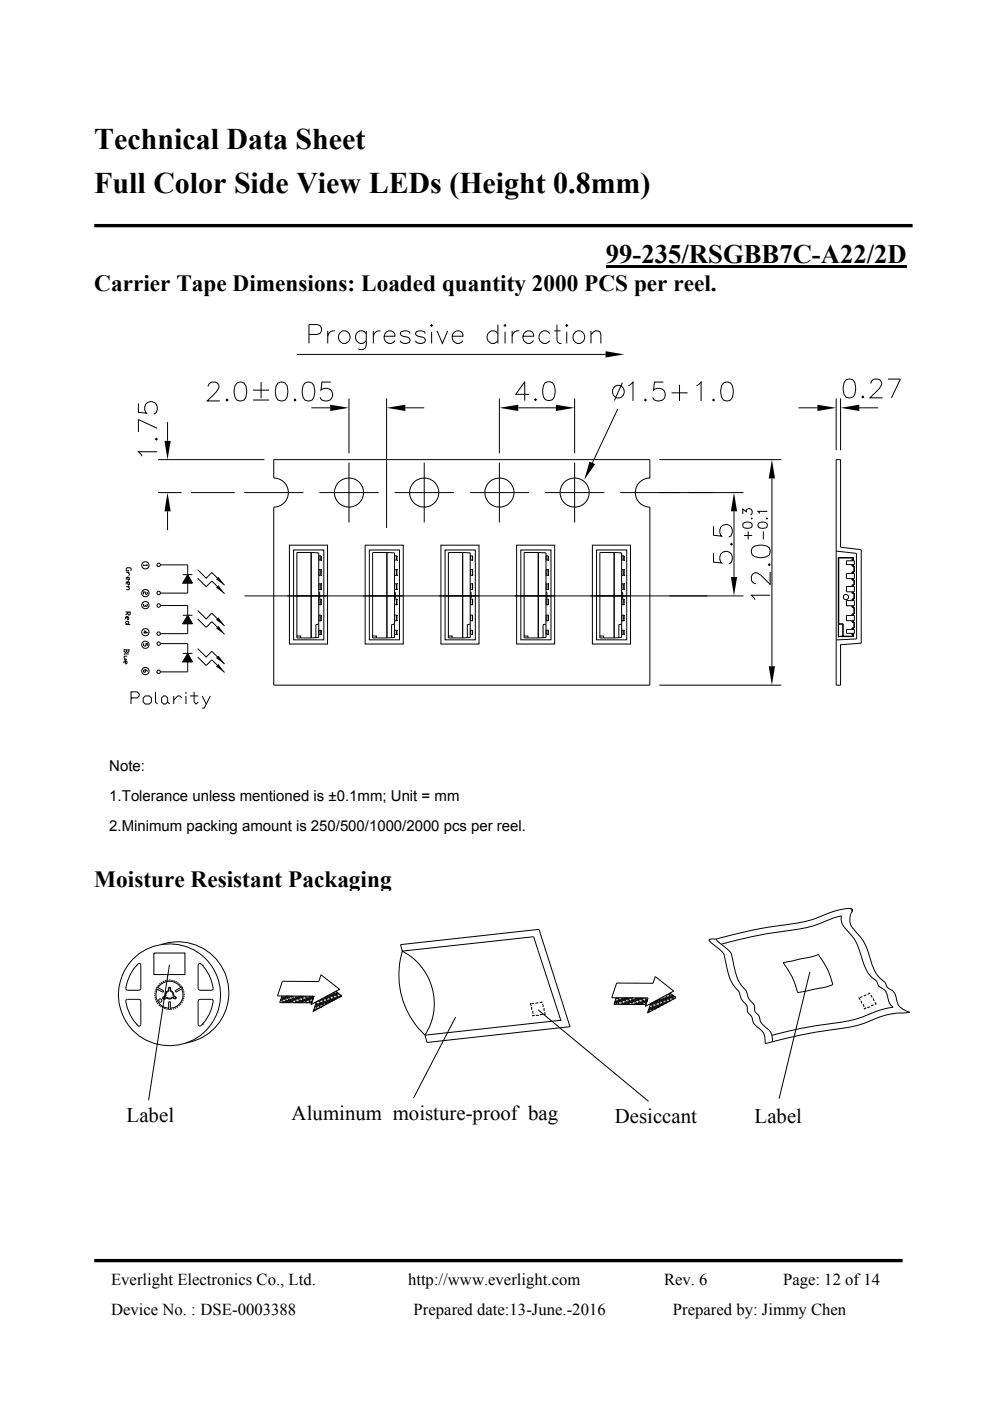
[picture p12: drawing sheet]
<svg xmlns="http://www.w3.org/2000/svg" width="210mm" height="297mm" viewBox="0 0 210 297" stroke-linecap="round" stroke-linejoin="round" font-family="sans-serif">
<path d="M128.5 56.3h63.8v.5h-63.8z" fill="#000"/>
<path d="M20 47.8h173.6M20 267.3h171.5" fill="none" stroke="#000" stroke-width=".71" stroke-linecap="butt"/>
<g fill="none" stroke="#000" stroke-width=".21">
<path d="M63 75.1h65.4M65.5 70.9h1.7a1.05 1.05 0 0 0 1-1 1.05 1.05 0 0 0-1-1.1h-1.7v4M69.5 70.1v2.7M71 70.1a1.29 1.29 0 0 0-1.5 1.2M72 70.7a1.32 1.32 0 0 1 2.3 .4 1.32 1.32 0 0 1-1.6 1.7 1.4 1.4 0 0 1-.7-2.1zM77.7 70.1v3.1a1.05 1.05 0 0 1-.6 .9 1.05 1.05 0 0 1-1.1-.2M77.7 70.7a1.28 1.28 0 0 0-1.9-.2 1.28 1.28 0 0 0 0 1.9 1.28 1.28 0 0 0 1.9-.2M79.2 70.1v2.7M80.7 70.1a1.31 1.31 0 0 0-1.5 1.2M81.5 71.3h2.3a1.14 1.14 0 0 0-1.2-1.2 1.14 1.14 0 0 0-1.1 1.2 1.26 1.26 0 0 0 .7 1.4 1.26 1.26 0 0 0 1.6-.5M87 70.7l-.2-.4-.6-.2-1.1 .2-.2 .4 .2 .4 .4 .2 1.3 .4 .2 .5a1.19 1.19 0 0 1-2.1 0M90.2 70.7l-.2-.4-.5-.2-1.2 .2-.2 .4 .2 .4 1.7 .6 .2 .5a1.21 1.21 0 0 1-2.1 0"/>
<path d="M91.5 68.8l.2 .2-.2 .2-.1-.2zM91.5 70.3v2.5M92.7 70.1l1.1 2.7 1.2-2.7M95.9 71.3h2.3a1.14 1.14 0 0 0-1.2-1.2 1.14 1.14 0 0 0-1.1 1.2 1.26 1.26 0 0 0 .8 1.4 1.26 1.26 0 0 0 1.5-.5M105.6 70.7a1.28 1.28 0 0 0-1.9-.2 1.28 1.28 0 0 0 0 1.9 1.28 1.28 0 0 0 1.9-.2M105.6 68.8v4M106.9 69l.2-.2 .2 .2-.2 .2zM107.1 70.3v2.5M108.6 70.1v2.7M110.2 70.1a1.29 1.29 0 0 0-1.6 1.2M110.9 71.3h2.3a1.14 1.14 0 0 0-1.2-1.2 1.14 1.14 0 0 0-1.1 1.2 1.25 1.25 0 0 0 .8 1.4 1.25 1.25 0 0 0 1.5-.5M116.6 70.7a1.28 1.28 0 0 0-1.9-.2 1.28 1.28 0 0 0 0 1.9 1.28 1.28 0 0 0 1.9-.2"/>
<path d="M117.6 70.1h1.3M118.1 68.8v3.3l.2 .5 .8 .2M120.2 68.8l.2 .2-.2 .2-.2-.2zM120.2 70.3v2.5M121.7 70.7a1.27 1.27 0 0 1 1.9-.2 1.27 1.27 0 0 1 0 1.9 1.27 1.27 0 0 1-1.8-.1 1.46 1.46 0 0 1-.1-1.6zM125.3 70.9l1-.8h.6l.3 .2 .2 .6v1.9M125.3 70.1v2.7M29.4 85.5v1.9l1.7 .2a1.4 1.4 0 0 1-.1-2.1 1.4 1.4 0 0 1 2.1 .3 1.4 1.4 0 0 1-.5 2M33.2 92.9l.2 .2-.2 .2-.2-.2zM33.4 90.8l-4-1.9v2.7M33.4 95.8h-4l.7 .9M33.5 97.5h22.6"/>
<path d="M35.5 89.5v4M44.2 82a.99 .99 0 0 1 .7-1h.8a.98 .98 0 0 1 .5 1.5l-.3 .6-1.9 1.9h2.6M48.1 84.6l.2 .2-.2 .2-.1-.2zM50.2 81.2a1.27 1.27 0 0 1 1.9 .6 3.3 3.3 0 0 1-.3 3 1.3 1.3 0 0 1-2-.6 3.3 3.3 0 0 1 .4-3zM53.7 82.7h3.4M53.7 84.8h3.4M55.4 81v3.4M58.1 97.5h79.7v3.8a3.1 3.1 0 0 0-3 3.1 3.1 3.1 0 0 0 3 3.1v37.8h-79.7v-37.8a3.1 3.1 0 0 0 3.1-3.1 3.1 3.1 0 0 0-3.1-3.1zM59 81.2a1.27 1.27 0 0 1 1.9 .6 3.5 3.5 0 0 1-.4 3 1.3 1.3 0 0 1-1.9-.6 3.3 3.3 0 0 1 .4-3zM62.6 84.6l.2 .2-.2 .2-.2-.2zM64.7 81.2a1.27 1.27 0 0 1 1.9 .6 3.3 3.3 0 0 1-.4 3 1.3 1.3 0 0 1-1.9-.6 3.3 3.3 0 0 1 .4-3zM66 86.5h4"/>
<path d="M70.2 81h-1.9l-.2 1.7a1.43 1.43 0 0 1 2-.1 1.43 1.43 0 0 1 0 2.1 1.43 1.43 0 0 1-2-.1l-.2-.4M74 98.1v12.7M74 84.5v11.6M82 84.5v27.4M86 86.5h4M90 98.1v12.7M105.9 84.5v11.6M105.9 98.1v12.7M109.9 86.5h8M112.2 83.6h-2.8l1.9-2.7v4M113.4 84.7l.2-.2 .2 .2-.2 .2zM115.7 81.1a1.3 1.3 0 0 1 1.9 .6 3.3 3.3 0 0 1-.4 3 1.3 1.3 0 0 1-1.9-.5 3.4 3.4 0 0 1 .4-3.1z"/>
<path d="M121.9 84.5v11.6M121.9 98.1v12.7M130.1 82.3a1.32 1.32 0 0 1 2.3 .3 1.32 1.32 0 0 1-1.5 1.8 1.41 1.41 0 0 1-.8-2.1zM131 86.7l-5.4 11.4M132 81.1l-1.7 3.8M133.3 81.8l1-.8v4M136.7 84.8l.2-.2 .2 .2-.2 .2zM139.8 97.5h25.9M140.7 81h-1.9l-.2 1.7a1.41 1.41 0 0 1 2.2 0 1.41 1.41 0 0 1-.3 2.1 1.41 1.41 0 0 1-2.1-.6M142.4 83.3h3.4M144.1 81.6v3.4M147.7 81.8l1-.8v4"/>
<path d="M151.2 84.8l.1-.2 .2 .2-.2 .2zM153.4 81.2a1.26 1.26 0 0 1 1.9 .6 3.3 3.3 0 0 1-.3 3 1.3 1.3 0 0 1-1.9-.6 3.3 3.3 0 0 1 .3-3zM169.4 86.5h4M177.4 84.5v11M178.3 84.5v11M179.4 80.6a1.3 1.3 0 0 1 1.9 .5 3.5 3.5 0 0 1-.4 3.1 1.34 1.34 0 0 1-1.9-.6 3.3 3.3 0 0 1 .4-3zM182.3 86.5h4M183 84l.2 .2-.2 .1-.2-.1zM184.7 81.3a.99 .99 0 0 1 .8-.9h.7a.98 .98 0 0 1 .6 1.5l-.4 .6-1.9 1.8h2.7M188.3 80.4h2.7l-1.9 3.9M30.4 119.7v.3M31.1 119.7l.1 .1h-.8"/>
<path d="M33.5 104.4h5M34 119.8h5.8v6h-5.8M35.5 108.4v4M40.5 104.4h9.3M51.8 104.4h12.5M61.4 115.6h8.1v20.9h-8.1zM62.3 116.6h6.4v19.1h-6.4zM66 117.1l1.6 .1v18h-.6M66 117.1h-3v17.8h.8v.4M66 117.1v18.2M67.6 117.9h.5v.8v-.8M67.6 118.7h.5"/>
<path d="M67.6 117.9v.8M67.7 104.4h12.6M77.4 115.6h8.1v20.9h-8.1zM78.3 116.6h6.4v19.1h-6.4zM82.1 117.1l1.6 .1v18h-.6M82.1 117.1h-3.1v17.8h.8v.4M82.1 117.1v18.2M83.7 117.9h.5v.8l-.1-.8M83.7 118.7h.4M83.7 104.4h12.6M83.7 117.9v.8M93.5 115.6h8.1v20.9h-8.1z"/>
<path d="M94.4 116.6h6.4v19.1h-6.4zM98.1 117.1l1.6 .1v18h-.6M98.1 117.1v18.2M98.1 117.1h-3v17.8h.8v.4M99.7 104.4h12.5M99.7 117.9h.5v.8v-.8M99.7 118.7h.5M99.8 117.9v.8M109.6 115.6h8v20.9h-8zM110.5 116.6h6.4v19.1h-6.4zM114.2 117.1l1.6 .1v18h-.6M114.2 117.1v18.2"/>
<path d="M114.2 117.1h-3v17.8h.8v.4M115.6 104.4h12.6M115.8 117.9h.5v.8l-.1-.8M115.8 118.7h.4M115.8 117.9v.8M125.6 115.6h8.1v20.9h-8.1zM126.5 116.6h6.4v19.1h-6.4zM130.3 117.1v18.2M130.3 117.1l1.5 .1v18h-.5M130.3 117.1h-3.1v17.8h.8v.4M131.6 104.4h26.1M131.8 117.9h.6v.8l-.1-.8"/>
<path d="M131.8 118.7h.5M131.9 117.9v.8M151.3 117.3v1.9l1.8 .2a1.4 1.4 0 0 1-.1-2.2 1.4 1.4 0 0 1 2.1 .3 1.4 1.4 0 0 1-.5 2M151.3 111.6v1.9l1.8 .2a1.43 1.43 0 0 1-.1-2.1 1.43 1.43 0 0 1 2 0 1.43 1.43 0 0 1 0 2.1l-.4 .2M155.1 115.2l.2 .2-.2 .2-.1-.2zM155.7 108.4v13.9M157.5 109v-1.1l.8 .6a.66 .66 0 0 1 1.1-.5 .66 .66 0 0 1-.2 1.2M157.6 111a1.26 1.26 0 0 1 1.9 .3v.1a1.07 1.07 0 0 1-1.6 .5 .67 .67 0 0 1-.3-.9zM157.8 113.5h1.7M158.7 112.7v1.7M159.3 109.9h.2zM159.6 116.1a3.1 3.1 0 0 1 3.6 0 1.34 1.34 0 0 1-.6 1.9 3.3 3.3 0 0 1-3-.3l-.2-.6z"/>
<path d="M160.9 111a1.24 1.24 0 0 1 1.9 .3v.1a.86 .86 0 0 1-1.2 .6l-.5-.1a.64 .64 0 0 1-.2-.9zM161.9 112.7v1.7M162.7 109.8v.2zM162.8 108.4h-2l.3 .5M163.2 119.5l.1 .2-.1 .2-.2-.2zM163.7 101.5v39.8M177.4 116.8l4.3 .5v18.2l-4.3 .2M177.8 118.2l.1 .1M177.8 118.2v16.8l1-.1M177.8 118.2v16.8M177.8 118.2h3.2M177.9 118.3v14"/>
<path d="M177.9 118.3h3.1M179.5 118.9h1.7v.8h-1.7zM180.7 119.7v.3l.4 .2v.9l-.4 .2v.3M180.7 118.6l.1 .1M180.8 118.7v.2M180.8 119.7v.2M180.8 119.9l.4 .2M180.8 119.9l-.1 .1M181 118.5l-.3 .1v.3M181 118.5l-.2 .2M181 118.3v.2M181 119.7v.3l.2 .1v1.1h-.2v.4"/>
<path d="M181 118.2v.7M181 118.2v.1M26.3 139.8h.6M26.4 137.8h.9M26.4 137.6l-.1 .5 .2 .2 .3-.2 .1-.3M26.6 132.4h1M26.6 129.8h1v.4l-.1 .2-.4-.2v-.4M26.8 121.4h.7M26.8 124.4h.7M26.8 131.7l.5 .2-.3 .5-.4-.3zM27 130.7v.6l.1 .1 .2-.1v-.4l-.2-.2-.5 .2v.4M27 139.1h-.5l-.2 .2 .3 .5"/>
<path d="M27.1 121.4l.4 .3-.2 .3M27.1 122.4v.5l.2 .1 .2-.1v-.4l-.2-.1h-.4l-.1 .1v.4M27.1 123.4v.5l.2 .1 .2-.1v-.4l-.2-.1h-.4l-.1 .1v.4M27.1 124.4l.4 .5-.2 .1h-.5M27.1 129.9l-.5 .5M27.3 120.9v.2h-.5v-.6l.1-.1h.7l.2 .1v.6M27.3 138.6h-.8l-.2 .2M27.3 137.6v.6l-.3 .1-.2-.2M30.4 134.2h.8l-.5-.4v.5M30.6 136.4l-.2 .2 .2 .4 .4-.2v-.4h.2v.6M30.6 128l-.2 .4 .2 .2 .2-.2M31.1 125.5l.1 .1-.1 .4-.3-.1-.1-.4h-.3v.5"/>
<path d="M31.1 128l.1 .4-.2 .2-.2-.3M34 128.4h5.8v5.9h-5.8M34 136.5h5.8v6h-5.8M38.8 130.5h2M38.8 138.5h2M38.8 121.8h2M38.8 132.2h2M38.8 123.6h2M39.8 130.5l1 1.7h-2zM39.8 138.5l1 1.8h-2zM39.8 121.8l1 1.8h-2zM41.9 129.4l1.8 1.8 1.2-1.2 2.7 2.7"/>
<path d="M41.9 137.5l1.8 1.8 1.2-1.2 2.7 2.7M41.9 131.2l1.8 1.8 1.2-1.2 2.7 2.7M41.9 139.3l1.8 1.8 1.2-1.2 2.7 2.7M41.9 120.8l1.8 1.8 1.2-1.2 2.7 2.7M41.9 122.6l1.8 1.8 1.2-1.2 2.7 2.7M51.9 126.3h105.8M63 134.9v.4h3M67.6 125.6h.2v1.2h-.2M67.6 132.3l-.6 .1v2.8l-1 .1M67.6 133.6h.5M67.6 127h.5M67.6 130.4h.5v1.2v-1.2"/>
<path d="M67.6 123.8h.5v1.2h-.5M67.6 120.8h.5v1.2h-.5M67.6 131.6h.5M67.6 128.2h.5M67.6 120.8v1.2M67.6 123.8v1.2M67.6 127v1.2M67.6 130.4v1.2M67.6 133.6v.9M68.1 127v1.2zM68.1 120.8v1.2M68.1 123.8v1.2"/>
<path d="M68.1 133.6v.9M68.1 133.6v.9h-.5M79 134.9v.4h3.1M83.7 127h.4M83.7 123.8h.5v1.2h-.5M83.7 120.8h.5v1.2h-.5M83.7 128.2h.4M83.7 130.4h.5v1.2l-.1-1.2M83.7 131.6h.4M83.7 132.3l-.6 .1v2.8l-1 .1M83.7 133.6h.4M83.7 125.6h.2v1.2h-.2"/>
<path d="M83.7 120.8v1.2M83.7 123.8v1.2M83.7 127v1.2M83.7 130.4v1.2M83.7 133.6v.9M84.1 120.8v1.2M84.1 123.8v1.2M84.1 127l.1 1.2zM84.1 133.6l.1 .9h-.5M84.1 133.6v.9M95.1 134.9v.4h3M99.7 130.4h.5v1.2v-1.2"/>
<path d="M99.7 123.8h.5v1.2h-.5M99.7 120.8h.5v1.2h-.5M99.7 131.6h.5M99.7 128.2h.5M99.7 125.6h.2v1.2h-.2M99.7 132.3l-.6 .1v2.8l-1 .1M99.7 133.6h.5M99.7 127h.5M99.8 120.8v1.2M99.8 123.8v1.2M99.8 127v1.2M99.8 130.4v1.2"/>
<path d="M99.8 133.6v.9M100.2 133.6v.9h-.5M100.2 127v1.2zM100.2 120.8v1.2M100.2 123.8v1.2M100.2 133.6v.9M111.2 134.9v.4h3M115.8 130.4h.5v1.2l-.1-1.2M115.8 123.8h.5v1.2h-.5M115.8 120.8h.5v1.2h-.5M115.8 131.6h.4M115.8 128.2h.4"/>
<path d="M115.8 125.6h.2v1.2h-.2M115.8 132.3l-.6 .1v2.8l-1 .1M115.8 133.6h.4M115.8 127h.4M115.8 120.8v1.2M115.8 123.8v1.2M115.8 127v1.2M115.8 130.4v1.2M115.8 133.6v.9M116.2 133.6l.1 .9h-.5M116.2 127l.1 1.2zM116.2 120.8v1.2"/>
<path d="M116.2 123.8v1.2M116.2 133.6v.9M127.2 134.9v.4h3.1M131.8 130.4h.6v1.2l-.1-1.2M131.8 120.8h.6v1.2h-.6M131.8 123.8h.6v1.2h-.6M131.8 131.6h.5M131.8 128.2h.5M131.8 125.6h.3v1.2h-.3M131.8 132.3l-.5 .1v2.8l-1 .1M131.8 133.6h.5M131.8 127h.5"/>
<path d="M131.9 120.8v1.2M131.9 123.8v1.2M131.9 127v1.2M131.9 130.4v1.2M131.9 133.6v.9M132.3 133.6l.1 .9h-.6M132.3 127l.1 1.2zM132.3 120.8v1.2M132.3 123.8v1.2M132.3 133.6v.9M163.3 126.2h-3.9l.7 .9M163.3 121.3v2.6l-1.8-1.9a1.2 1.2 0 0 0-1.9-.2l-.2 .4v.8a1.06 1.06 0 0 0 .9 .7"/>
<path d="M177.9 132.3h.9M178.2 136.7l4.5-.3v-19.9l-4.4-.5v-18.5h-.9v47.8h.9v-8.6M178.8 132.3v2.6M178.8 132.3v2.6h2.2l-.3-.6M178.8 132.3h-.9M179.5 130.5h1.7v1.1h-1.7zM179.5 127.3h1.7v1.1h-1.7zM179.5 121.6h1.7v1.1h-1.7zM179.5 124.4h1.7v1.1h-1.7zM179.5 133.5h1.7v.8h-1.7zM180.7 122.7v.3l.4 .1v.8l-.4 .2v.3M180.7 125.5v.3l.4 .1v1l-.4 .2v.2"/>
<path d="M180.7 128.4v.3l.4 .2v1.1l-.4 .2v.3M180.7 131.6v.3l.4 .2v.9l-.4 .2v.3M180.7 121.3h.1M180.7 124.1h.1M180.7 127.1h.1M180.7 130.2l.1 .1M180.7 133.2h.1M180.8 121.3v.3M180.8 122.7v.2M180.8 124.1v.3M180.8 125.5v.2M180.8 127.1v.2"/>
<path d="M180.8 128.4v.3M180.8 130.3v.2M180.8 131.6v.2M180.8 133.2v.3M180.8 134.3v.2M180.8 122.9l.4 .2M180.8 125.7l.4 .2M180.8 128.7l.4 .2M180.8 131.8l.4 .2M180.8 134.5l.2 .1M180.8 122.9l-.1 .1M180.8 125.7l-.1 .1"/>
<path d="M180.8 128.7h-.1M180.8 131.8l-.1 .1M180.8 134.5l-.1 .1M181 134.9v.1M181 134.6v.4h-3.2M181 122.7v.3l.2 .1v.9h-.2v.4M181 125.5v.3l.2 .1v1l-.2 .1v.3M181 128.4v.4l.2 .1v1.2l-.2 .1v.3M181 131.6v.3l.2 .1v1.1h-.2v.4M181 134.3v.7h-3.2M181 134.6v.1M181.1 121.1l.1 .1"/>
<path d="M181.1 123.9l.1 .1M181.1 126.9h.1M181.1 130l.1 .1M181.1 133l.1 .1M181.2 120.1v1.1M181.2 123.1v.9M181.2 125.9v1M181.2 128.9v1.2M181.2 132v1.1M181.2 121.2l-.4 .1M181.2 124l-.4 .1M181.2 126.9l-.4 .2"/>
<path d="M181.2 130.1l-.4 .2M181.2 133.1l-.4 .1M181.2 120.1l-.1 .1M181.2 123.1h-.1M181.2 125.9h-.1M181.2 128.9h-.1M181.2 132l-.1 .1M26.6 140.1v.5l.2 .2 .1-.2v-.3l-.4-.2-.2 .5M27.8 148h1.3l.4-.4v-.5l-.4-.4h-1.3v2.6M30.4 148l.4-.4h.9l.4 .4v.8l-.4 .5h-.9l-.4-.5zM30.8 142l-.1 .5-.3-.1 .2-.4h.4l.2 .4M33 146.7v2.1l.4 .5"/>
<path d="M34.3 148l.4-.4h.4l.5 .4v.8l-.5 .5h-.4l-.4-.5zM35.6 148.8l.4 .5M36.9 147.6v1.7M38.6 148l-.5-.4h-.4l-.8 .8M38.8 140.3h2M39.4 146.7v.4M39.4 147.6v1.7M40.3 147.6h1.7M41.2 146.7v2.1l.4 .5 .4-.5M42.9 147.6l.9 1.7M44.6 147.6l-1.3 2.5h-.4M139.8 145.3h25.9"/>
<circle cx="30.8" cy="119.9" r=".78"/>
<circle cx="33.7" cy="119.8" r=".37"/>
<circle cx="74" cy="104.4" r="3.1"/>
<circle cx="90" cy="104.4" r="3.1"/>
<circle cx="105.9" cy="104.4" r="3.1"/>
<circle cx="121.9" cy="104.4" r="3.1"/>
<circle cx="30.8" cy="125.8" r=".78"/>
<circle cx="30.8" cy="128.3" r=".78"/>
<circle cx="30.8" cy="136.7" r=".78"/>
<circle cx="30.8" cy="134" r=".78"/>
<circle cx="33.6" cy="125.7" r=".37"/>
<circle cx="33.7" cy="134.3" r=".36"/>
<circle cx="33.7" cy="136.5" r=".37"/>
<circle cx="33.7" cy="128.4" r=".37"/>
<circle cx="179.4" cy="126.6" r=".56"/>
<circle cx="30.8" cy="142.3" r=".78"/>
<circle cx="33.7" cy="142.4" r=".36"/>
</g>
<g fill="#000">
<path d="M128.4 74.5l4 .6-4 .7zM34.9 93.5h1.3l-.7 4zM70 85.8l4 .7-4 .6zM82 86.5l4-.7v1.3zM105.9 86.5l4-.7v1.3zM117.9 85.8l4 .7-4 .6zM125 97.9l1.2 .5-2.3 3.3zM173.4 85.8l4 .7-4 .6zM178.3 86.5l4-.7v1.3zM35.5 104.4l.7 4h-1.3zM155.7 104.4l.6 4h-1.3zM163.7 97.5l.7 4h-1.4z"/>
<path d="M39.8 130.5l1 1.7h-2zM39.8 138.5l1 1.8h-2zM39.8 121.8l1 1.8h-2zM45.8 133.2l.5-.5 1.3 1.8zM45.8 131.4l.5-.5 1.3 1.8zM45.8 139.5l.5-.5 1.3 1.8zM45.8 124.6l.5-.5 1.3 1.8zM45.8 122.8l.5-.5 1.3 1.8zM155 122.3h1.3l-.6 4zM45.8 141.3l.5-.5 1.3 1.8zM163 141.3h1.4l-.7 4z"/>
</g>
<path d="M20 189.1h177.7v52.8h-177.7z" fill="#fff"/>
<path d="M20 189v52.9" fill="none" stroke="#fff" stroke-width=".21"/>
<g fill="none" stroke="#000" stroke-width=".21">
<path d="M150.5 199.2l1.4-.1a105.7 105.7 0 0 1 17.2-3.4 29.3 29.3 0 0 0 7.7-2.5l2.9-.6a.99 .99 0 0 1 1.1 .2v.2a3.6 3.6 0 0 0 1.1 5 12.4 12.4 0 0 1 2.8 5.8l.3 .8a6.7 6.7 0 0 0 2.7 3.7l.2 .3a1.62 1.62 0 0 0 1.3 1.4 3.8 3.8 0 0 1 1.1 2.5 2.8 2.8 0 0 0 1.9 1.8l.8 .4-1.3 .1a15.3 15.3 0 0 0-7 1.6 24 24 0 0 1-8.3 1.9 101.2 101.2 0 0 0-14.1 3 3.4 3.4 0 0 0-1.8-3.7 2.83 2.83 0 0 1-1.1-2.1 1.76 1.76 0 0 1-.9-2l-.5-.8a3.6 3.6 0 0 1-1.2-2.4 8.6 8.6 0 0 1-2.7-5.4l-.3-1.3a3.9 3.9 0 0 0-2.1-3l-.7-.6a.72 .72 0 0 1-.5-.8zM152 199.1l.3 .5 1.6 1.3a3.2 3.2 0 0 1 1.5 2.5 10.7 10.7 0 0 0 2 5.7 3.5 3.5 0 0 1 1.4 2.5l1.2 1.6a1.86 1.86 0 0 0 .9 2l.1 .3a2.56 2.56 0 0 0 1.1 2 3.2 3.2 0 0 1 1.8 3.4M180.5 192.8l.3 .4M26.8 212h3l.1 5.2-.1 .3-.3 .1a7.9 7.9 0 0 1-2.7-5.6zM29 204.7h.1M29 217.2h.1M29.3 204.4h.5l.1 .2-.1 5.2-2.8 .2-.2-.2a7.8 7.8 0 0 1 2.5-5.4zM32.6 202.1h6.6v4.5h-6.6zM32.8 210.9l.1 .3M32.9 210.5v.3M32.9 211.4v.3M33 210l-.1 .3"/>
<path d="M33 211.8l.1 .3M33.1 212.3l.2 .2M33.1 209.6l-.1 .3M33.3 209.3l1.4 .8-.2 .3-1.4-.8M33.3 209.7a2.85 2.85 0 0 0 2.5 4.1M33.4 209.2l-.2 .2M33.4 212.7l.2 .2M33.7 213l.2 .2M33.7 208.8l-.2 .2M33.7 211.9l.2-.1 .4 .1v.5l-.4 .1-.2-.1zM34 208.5l-.2 .2M34 213.3l.3 .2"/>
<path d="M34.2 200.3a10.8 10.8 0 0 1 14 7.5 10.8 10.8 0 0 1-8.7 13.3M34.4 208.2l-.3 .2M34.4 213.6l.3 .1M34.8 208l-.3 .2M34.8 213.8l.3 .1M35.3 207.9l-.3 .1M35.3 213.9l.3 .1M35.7 214h.3M35.7 207.8l-.3 .1M35.8 214v-1.6h.3v1.6M35.9 209.5h.2v.7l.4 .2 .2 .7 .6 .4-.1 .2-.6-.3-.4 .2h-.4l-.4-.2-.5 .3h-.2v-.2l.5-.3v-.5l.2-.3 .4-.2zM35.9 207.8h.3"/>
<path d="M35.9 204.5l-4.4 28.8M36.2 209.7l-.2-.4-.2 .1-.1 .6-.4 .2-.2 .5v.4l-.6 .4v.2l.2 .2 .6-.3 .5 .2h.4l.4-.3 .4 .3M36.2 209.6v.4l.6 .7 .1 .4 .4 .2M36.3 207.9h.3M36.5 214h-.3M36.8 207.9l.3 .1M36.9 213.8l-.3 .1M37.2 210l1.4-.8 .2 .3-1.5 .9zM37.2 211.3l.1 .4-.3 .1M37.2 208.1l.3 .1M37.4 213.7l-.3 .1M37.6 208.3l.3 .2"/>
<path d="M37.8 213.4l-.3 .2M38 208.6l.2 .2M38.1 213.1l-.2 .2M38.3 208.9l.2 .3M38.4 209.4a2.86 2.86 0 0 0-4.9 0M38.4 212.8l-.2 .2M38.5 209.7a2.86 2.86 0 0 1-2.4 4.1M38.6 209.3l.2 .3M38.7 212.4l-.2 .3M38.8 209.7l.1 .3M38.9 212l-.1 .3M39 210.1v.4"/>
<path d="M39 211.5l-.1 .3M39 210.6l.1 .3M39.1 211.1l-.1 .3M39.1 210.9h.1M42.1 212h3a7.7 7.7 0 0 1-2.7 5.6l-.4-.4v-5zM42.1 204.4l.3-.1a7.7 7.7 0 0 1 2.7 5.5l-.2 .2-2.8-.2-.1-.2v-5zM42.9 217.2h.1M42.9 204.7h.1M59.5 212.4h.1M59.5 212.3h.1M59.5 212.1h.1M59.5 211.9h.1"/>
<path d="M59.6 212.4h.1M59.6 212.2h.1M59.7 212.1h.1M59.7 211.9h.1M59.7 211.7h.1M59.7 211.5h.1M59.7 212.5h.1M59.8 211.4h.1M59.8 212.4h.1M59.8 212.2h.1M59.8 211.2h.1M59.8 211.2l-.5 1.4h6.8"/>
<path d="M59.8 212h.1M59.8 211.8h.1M59.9 211.7h.1M59.9 211.5h.1M59.9 212.5h.1M59.9 208l7.7 .1 .5-1.4 3.9 3-6 3.3 .6-1.8h-7.7zM59.9 211.3h.1M59.9 212.3h.1M59.9 212.1h.1M59.9 212h.1M60 211.8h.1M60 211.6h.1"/>
<path d="M60 211.5h.1M60 212.4h.1M60 211.3h.1M60 212.3h.1M60.1 212.1h.1M60.1 211.9h.1M60.1 211.8h.1M60.2 211.6h.1M60.2 212.6h.1M60.2 211.4h.1M60.2 212.4h.1M60.2 211.2h.1"/>
<path d="M60.2 212.2h.1M60.2 212h.1M60.3 211.9h.1M60.3 211.7h.1M60.3 211.5h.1M60.3 212.5h.1M60.3 211.3h.1M60.3 212.3h.1M60.3 211.2h.1M60.3 212.2h.1M60.4 212h.1M60.4 211.8h.1"/>
<path d="M60.4 211.6h.1M60.5 211.5h.1M60.5 212.4h.1M60.5 211.3h.1M60.5 212.3h.1M60.5 212.1h.1M60.5 211.9h.1M60.6 211.8h.1M60.6 211.6h.1M60.6 211.4h.1M60.6 212.4h.1M60.6 211.2h.1"/>
<path d="M60.6 212.2h.1M60.6 212.1h.1M60.7 211.9h.1M60.7 211.7h.1M60.7 211.5h.1M60.7 212.5h.1M60.7 211.4h.1M60.7 212.4h.1M60.8 211.2h.1M60.8 212.2h.1M60.8 212h.1M60.8 211.8h.1"/>
<path d="M60.9 211.7h.1M60.9 211.5h.1M60.9 212.5h.1M60.9 211.3h.1M60.9 212.3h.1M60.9 212.1h.1M60.9 212h.1M61 211.8h.1M61 211.6h.1M61 211.5h.1M61 212.4h.1M61 211.3h.1"/>
<path d="M61 212.3h.1M61.1 212.1h.1M61.1 211.9h.1M61.1 211.8h.1M61.2 211.6h.1M61.2 212.6h.1M61.2 211.4h.1M61.2 212.4h.1M61.2 211.2h.1M61.2 212.2h.1M61.2 212h.1M61.2 211.9h.1"/>
<path d="M61.3 211.7h.1M61.3 211.5h.1M61.3 212.5h.1M61.3 211.3h.1M61.3 212.3h.1M61.3 212.2h.1M61.4 212h.1M61.4 211.8h.1M61.4 211.6h.1M61.4 211.5h.1M61.4 212.4h.1M61.5 211.3h.1"/>
<path d="M61.5 212.3h.1M61.5 212.1h.1M61.5 211.9h.1M61.5 211.8h.1M61.6 212.6h.1M61.6 211.6h.1M61.6 211.4h.1M61.6 212.4h.1M61.6 211.2h.1M61.6 212.2h.1M61.6 212.1h.1M61.7 211.9h.1"/>
<path d="M61.7 211.7h.1M61.7 212.5h.1M61.7 211.5h.1M61.7 211.4h.1M61.7 212.4h.1M61.8 211.2h.1M61.8 212.2h.1M61.8 212h.1M61.8 211.8h.1M61.8 211.7h.1M61.8 212.5h.1M61.8 211.5h.1"/>
<path d="M61.9 211.3h.1M61.9 212.3h.1M61.9 212.1h.1M61.9 212h.1M62 211.8h.1M62 211.6h.1M62 212.4h.1M62 211.5h.1M62 211.3h.1M62 212.3h.1M62.1 212.1h.1M62.1 211.9h.1"/>
<path d="M62.1 211.8h.1M62.1 212.6h.1M62.1 211.6h.1M62.1 212.4h.1M62.1 211.4h.1M62.2 211.2h.1M62.2 212.2h.1M62.2 212h.1M62.2 211.9h.1M62.3 211.7h.1M62.3 212.5h.1M62.3 211.5h.1"/>
<path d="M62.3 212.3h.1M62.3 211.3h.1M62.3 212.2h.1M62.4 212h.1M62.4 211.8h.1M62.4 211.6h.1M62.4 212.4h.1M62.4 211.5h.1M62.4 212.3h.1M62.4 211.3h.1M62.5 212.1h.1M62.5 211.9h.1"/>
<path d="M62.5 211.8h.1M62.5 212.6h.1M62.5 211.6h.1M62.6 212.4h.1M62.6 211.4h.1M62.6 212.2h.1M62.6 211.2h.1M62.6 212.1h.1M62.7 211.9h.1M62.7 211.7h.1M62.7 212.5h.1M62.7 211.5h.1"/>
<path d="M62.7 212.4h.1M62.7 211.4h.1M62.7 212.2h.1M62.7 211.2h.1M62.8 212h.1M62.8 211.8h.1M62.8 211.7h.1M62.8 212.5h.1M62.8 211.5h.1M62.9 212.3h.1M62.9 211.3h.1M62.9 212.1h.1"/>
<path d="M62.9 212h.1M62.9 211.8h.1M63 211.6h.1M63 212.4h.1M63 211.5h.1M63 212.3h.1M63 211.3h.1M63 212.1h.1M63.1 211.9h.1M63.1 211.8h.1M63.1 212.6h.1M63.1 211.6h.1"/>
<path d="M63.1 212.4h.1M63.1 211.4h.1M63.2 212.2h.1M63.2 211.2h.1M63.2 212h.1M63.2 211.9h.1M63.2 211.7h.1M63.3 212.5h.1M63.3 211.5h.1M63.3 212.3h.1M63.3 211.3h.1M63.3 212.2h.1"/>
<path d="M63.3 212h.1M63.4 211.8h.1M63.4 211.6h.1M63.4 212.4h.1M63.4 211.5h.1M63.4 212.3h.1M63.4 211.3h.1M63.5 212.1h.1M63.5 211.9h.1M63.5 211.8h.1M63.5 212.6h.1M63.5 211.6h.1"/>
<path d="M63.6 212.4h.1M63.6 211.4h.1M63.6 212.2h.1M63.6 211.2h.1M63.6 212.1h.1M63.6 211.9h.1M63.6 211.7h.1M63.7 212.5h.1M63.7 211.5h.1M63.7 212.4h.1M63.7 211.4h.1M63.7 212.2h.1"/>
<path d="M63.7 211.2h.1M63.8 212h.1M63.8 211.8h.1M63.8 211.7h.1M63.8 212.5h.1M63.8 211.5h.1M63.9 212.3h.1M63.9 211.3h.1M63.9 212.1h.1M63.9 212h.1M63.9 211.8h.1M64 211.6h.1"/>
<path d="M64 212.4h.1M64 211.5h.1M64 212.3h.1M64 211.3h.1M64 212.1h.1M64.1 211.9h.1M64.1 211.8h.1M64.1 212.6h.1M64.1 211.6h.1M64.1 212.4h.1M64.1 211.4h.1M64.2 212.2h.1"/>
<path d="M64.2 211.2h.1M64.2 212h.1M64.2 211.9h.1M64.2 211.7h.1M64.2 212.5h.1M64.2 211.5h.1M64.3 212.3h.1M64.3 211.3h.1M64.3 212.2h.1M64.3 212h.1M64.3 211.8h.1M64.4 211.6h.1"/>
<path d="M64.4 212.4h.1M64.4 211.5h.1M64.4 212.3h.1M64.4 211.3h.1M64.5 212.1h.1M64.5 211.9h.1M64.5 211.8h.1M64.5 212.6h.1M64.5 211.6h.1M64.5 212.4h.1M64.5 211.4h.1M64.6 212.2h.1"/>
<path d="M64.6 211.2h.1M64.6 212.1h.1M64.6 211.9h.1M64.6 211.7h.1M64.7 212.5h.1M64.7 211.5h.1M64.7 212.4h.1M64.7 211.4h.1M64.7 212.2h.1M64.7 212h.1M64.8 211.8h.1M64.8 211.7h.1"/>
<path d="M64.8 212.5h.1M64.8 211.5h.1M64.9 212.3h.1M64.9 211.3h.1M64.9 212.1h.1M64.9 212h.1M64.9 211.8h.1M64.9 212.6h.1M64.9 211.6h.1M65 212.4h.1M65 211.5h.1M65 212.3h.1"/>
<path d="M65 211.3h.1M65 212.1h.1M65 211.9h.1M65.1 211.8h.1M65.1 212.6h.1M65.1 211.6h.1M65.1 212.4h.1M65.1 211.4h.1M65.1 212.2h.1M65.1 211.2h.1M65.2 212h.1M65.2 211.9h.1"/>
<path d="M65.2 211.7h.1M65.2 212.5h.1M65.2 211.5h.1M65.3 212.3h.1M65.3 211.3h.1M65.3 212.2h.1M65.3 212h.1M65.3 211.8h.1M65.4 211.6h.1M65.4 212.4h.1M65.4 211.5h.1M65.4 212.3h.1"/>
<path d="M65.4 211.3h.1M65.4 212.1h.1M65.5 211.9h.1M65.5 211.8h.1M65.5 212.6h.1M65.5 211.6h.1M65.5 212.4h.1M65.5 211.4h.1M65.6 212.2h.1M65.6 211.2h.1M65.6 212.1h.1M65.6 211.9h.1"/>
<path d="M65.6 211.7h.1M65.7 212.5h.1M65.7 211.5h.1M65.7 212.4h.1M65.7 211.4h.1M65.7 212.2h.1M65.7 212h.1M65.8 211.8h.1M65.8 211.7h.1M65.8 212.5h.1M65.8 211.5h.1M65.8 212.3h.1"/>
<path d="M65.8 211.3h.1M65.8 212.1h.1M65.9 212h.1M65.9 211.8h.1M65.9 212.6h.1M65.9 211.6h.1M66 212.4h.1M66 211.5h.1M66 212.3h.1M66 211.3h.1M66 212.1h.1M66 211.9h.1"/>
<path d="M66.1 211.8h.1M66.1 212.6h.1M66.1 211.6h.1M66.1 212.4h.1M66.1 211.4h.1M66.1 212.2h.1M66.1 211.2h.1M66.1 212h.1M66.2 211.9h.1M66.2 211.7h.1M66.2 211.5h.1M66.3 211.3h.1"/>
<path d="M66.3 212h.1M66.3 211.8h.1M66.4 211.6h.1M66.4 211.5h.1M66.4 211.3h.1M66.5 214.2h.1M66.5 211.2h.1M66.6 214h.1M66.7 214.1h.1M66.7 214h.1M66.7 213.8h.1M66.8 213.6h.1"/>
<path d="M66.8 213.5h.1M66.8 213.3h.1M66.8 214.1h.1M66.9 213.9h.1M66.9 213.8h.1M66.9 213.6h.1M66.9 212.6h.1M67 213.4h.1M67 213.2h.1M67 214.1h.1M67 213.1h.1M67 212.9h.1"/>
<path d="M67 213.9h.1M67 212.7h.1M67 213.7h.1M67.1 213.5h.1M67.1 212.6h.1M67.1 213.4h.1M67.1 213.2h.1M67.1 214h.1M67.1 213h.1M67.2 212.9h.1M67.2 213.8h.1M67.2 212.7h.1"/>
<path d="M67.2 213.7h.1M67.2 213.5h.1M67.2 212.5h.1M67.2 213.3h.1M67.2 212.3h.1M67.3 213.1h.1M67.3 213h.1M67.3 212.8h.1M67.3 213.8h.1M67.3 212.6h.1M67.3 213.6h.1M67.4 213.4h.1"/>
<path d="M67.4 212.5h.1M67.4 213.3h.1M67.4 212.3h.1M67.4 213.1h.1M67.4 212.9h.1M67.5 212.7h.1M67.5 213.7h.1M67.5 212.6h.1M67.5 213.6h.1M67.5 213.4h.1M67.5 212.4h.1M67.5 213.2h.1"/>
<path d="M67.5 212.2h.1M67.6 213h.1M67.6 212.9h.1M67.6 212.7h.1M67.6 213.7h.1M67.6 212.5h.1M67.6 213.5h.1M67.7 213.3h.1M67.7 212.4h.1M67.7 213.2h.1M67.7 212.2h.1M67.7 213h.1"/>
<path d="M67.7 212.8h.1M67.8 212.7h.1M67.8 213.6h.1M67.8 212.5h.1M67.8 213.5h.1M67.8 213.3h.1M67.8 212.3h.1M67.8 213.1h.1M67.8 212.1h.1M67.9 212.9h.1M67.9 212.8h.1M67.9 212.6h.1"/>
<path d="M67.9 213.6h.1M67.9 212.4h.1M67.9 213.4h.1M67.9 213.2h.1M67.9 212.3h.1M68 213.1h.1M68 212.1h.1M68 212.9h.1M68 211.9h.1M68 212.7h.1M68.1 212.6h.1M68.1 213.5h.1"/>
<path d="M68.1 212.4h.1M68.1 213.4h.1M68.1 213.2h.1M68.1 212.2h.1M68.1 213h.1M68.1 212h.1M68.2 212.9h.1M68.2 211.9h.1M68.2 212.7h.1M68.2 212.5h.1M68.2 212.3h.1M68.2 213.3h.1"/>
<path d="M68.2 213.1h.1M68.2 212.2h.1M68.3 213h.1M68.3 212h.1M68.3 212.8h.1M68.3 211.8h.1M68.3 212.6h.1M68.3 212.5h.1M68.4 212.3h.1M68.4 213.3h.1M68.4 213.1h.1M68.4 212.1h.1"/>
<path d="M68.4 212.9h.1M68.4 211.9h.1M68.5 212.7h.1M68.5 211.8h.1M68.5 212.6h.1M68.5 212.4h.1M68.5 212.2h.1M68.5 213.2h.1M68.5 213h.1M68.5 212.1h.1M68.6 212.9h.1M68.6 211.9h.1"/>
<path d="M68.6 212.7h.1M68.6 211.7h.1M68.6 212.5h.1M68.6 212.4h.1M68.7 212.2h.1M68.7 213.2h.1M68.7 213h.1M68.7 212h.1M68.7 212.8h.1M68.7 211.8h.1M68.7 212.7h.1M68.7 211.7h.1"/>
<path d="M68.8 212.5h.1M68.8 211.5h.1M68.8 212.3h.1M68.8 212.1h.1M68.8 213.1h.1M68.8 212.9h.1M68.8 212h.1M68.9 212.8h.1M68.9 211.8h.1M68.9 212.6h.1M68.9 211.6h.1M68.9 212.4h.1"/>
<path d="M68.9 211.5h.1M68.9 212.3h.1M69 212.1h.1M69 212.9h.1M69 211.9h.1M69 212.7h.1M69 211.8h.1M69 212.6h.1M69 211.6h.1M69.1 212.4h.1M69.1 211.4h.1M69.1 212.2h.1"/>
<path d="M69.1 212h.1M69.2 212.9h.1M69.2 211.9h.1M69.2 212.7h.1M69.2 211.7h.1M69.2 212.5h.1M69.2 211.5h.1M69.2 212.3h.1M69.2 211.3h.1M69.2 212.2h.1M69.3 212h.1M69.3 212.8h.1"/>
<path d="M69.3 211.8h.1M69.3 212.6h.1M69.3 211.6h.1M69.3 212.4h.1M69.3 211.5h.1M69.4 212.3h.1M69.4 211.3h.1M69.4 212.1h.1M69.4 211.9h.1M69.4 212.7h.1M69.4 211.8h.1M69.4 212.6h.1"/>
<path d="M69.4 211.6h.1M69.5 212.4h.1M69.5 211.4h.1M69.5 212.2h.1M69.5 211.2h.1M69.5 212.1h.1M69.6 211.9h.1M69.6 212.7h.1M69.6 211.7h.1M69.6 212.5h.1M69.6 211.5h.1M69.6 212.4h.1"/>
<path d="M69.6 211.4h.1M69.7 212.2h.1M69.7 211.2h.1M69.7 212h.1M69.7 211h.1M69.7 211.8h.1M69.7 211.7h.1M69.8 212.5h.1M69.8 211.5h.1M69.8 212.3h.1M69.8 211.3h.1M69.8 212.1h.1"/>
<path d="M69.8 211.2h.1M69.8 212h.1M69.8 211h.1M69.8 211.8h.1M69.9 211.6h.1M69.9 212.4h.1M69.9 211.5h.1M69.9 212.3h.1M69.9 211.3h.1M70 212.1h.1M70 211.1h.1M70 211.9h.1"/>
<path d="M70 210.9h.1M70 211.8h.1M70 211.6h.1M70 212.4h.1M70 211.4h.1M70.1 212.2h.1M70.1 211.2h.1M70.1 212h.1M70.1 211.1h.1M70.1 211.9h.1M70.1 210.9h.1M70.1 211.7h.1"/>
<path d="M70.2 211.5h.1M70.2 212.3h.1M70.2 211.3h.1M70.2 212.2h.1M70.2 211.2h.1M70.3 212h.1M70.3 211h.1M70.3 211.8h.1M70.3 210.8h.1M70.3 211.6h.1M70.3 211.5h.1M70.4 212.3h.1"/>
<path d="M70.4 211.3h.1M70.4 212.1h.1M70.4 211.1h.1M70.4 211.9h.1M70.4 210.9h.1M70.4 211.8h.1M70.4 210.8h.1M70.4 211.6h.1M70.4 210.6h.1M70.5 211.4h.1M70.5 211.2h.1M70.5 212.1h.1"/>
<path d="M70.5 211.1h.1M70.5 211.9h.1M70.5 210.9h.1M70.6 210.7h.1M70.6 211.7h.1M70.6 211.5h.1M70.6 210.6h.1M70.6 211.4h.1M70.7 211.2h.1M70.7 212h.1M70.7 211h.1M70.7 211.8h.1"/>
<path d="M70.7 210.9h.1M70.7 210.7h.1M70.7 211.7h.1M70.7 211.5h.1M70.7 210.5h.1M70.8 211.3h.1M70.8 211.2h.1M70.8 212h.1M70.8 211h.1M70.8 211.8h.1M70.8 210.8h.1M70.9 210.6h.1"/>
<path d="M70.9 211.6h.1M70.9 211.5h.1M70.9 210.5h.1M70.9 211.3h.1M70.9 211.1h.1M71 211.9h.1M71 210.9h.1M71 211.8h.1M71 210.8h.1M71 210.6h.1M71 211.6h.1M71 211.4h.1"/>
<path d="M71 210.4h.1M71.1 211.2h.1M71.1 211.1h.1M71.1 211.9h.1M71.1 210.9h.1M71.1 211.7h.1M71.1 210.7h.1M71.2 210.5h.1M71.2 211.5h.1M71.2 211.3h.1M71.2 210.4h.1M71.2 211.2h.1"/>
<path d="M71.2 210.2h.1M71.2 210.2l1.3 1-6.1 3.2 .6-1.8h-.3M71.2 211h.1M71.3 210.8h.1M71.3 211.6h.1M71.3 210.7h.1M71.3 210.5h.1M71.3 211.5h.1M71.3 211.3h.1M71.3 210.3h.1M71.4 211.1h.1M71.4 210.9h.1"/>
<path d="M71.4 210.8h.1M71.4 211.6h.1M71.4 210.6h.1M71.5 210.4h.1M71.5 211.4h.1M71.5 211.2h.1M71.5 211.1h.1M71.5 210.9h.1M71.6 210.7h.1M71.6 211.5h.1M71.6 210.6h.1M71.6 211.4h.1"/>
<path d="M71.6 211.2h.1M71.6 211h.1M71.7 210.9h.1M71.7 210.7h.1M71.7 211.5h.1M71.8 211.3h.1M71.8 211.2h.1M71.8 211h.1M71.8 210.8h.1M71.9 211.5h.1M71.9 211.3h.1M71.9 211.1h.1"/>
<path d="M71.9 210.9h.1M72 211.4h.1M72.1 211.2h.1M72.1 211.1h.1M72.1 210.9h.1M72.2 211.2h.1M72.2 211h.1M72.3 211.1h.1M85.3 201.7a12.5 12.5 0 0 1 4.8 17.8 17.5 17.5 0 0 1-4.8-17.8zM96.6 215.6l-8.9 17.2M112.6 212.7v.5M112.7 213.5l.1 .6"/>
<path d="M112.9 215.2l.1 .2 .3-.2 .1 .2M113 214.3v.6M113.2 212.8h-.5M113.7 215.3h.6M114.1 214.1l23.5 19.4M114.2 212.6l-.6 .1M114.5 212.6l.4-.1 .1 .1M115.1 212.9l.1 .6M115.1 215.1l-.5 .1M115.3 213.7l.1 .6M115.5 214.6l.1 .5-.2-.1M119 216.4l-5.8-17.8-27.9 3.1-.3-1.4 29.3-3.3 6.6 20.7"/>
<path d="M119 216.3l-28.9 3.2M120.9 217.7l-30.3 3.3-.5-1.5M130.4 212.8h.1M130.4 212.6h.1M130.4 212.5h.1M130.4 212.3h.1M130.5 212.8h.1M130.5 212.6h.1M130.6 212.4h.1M130.6 212.3h.1M130.6 212.1h.1M130.6 212.9h.1"/>
<path d="M130.6 211.9h.1M130.7 212.7h.1M130.7 211.7h.1M130.7 212.6h.1M130.7 211.6h.1M130.7 211.5l-.5 1.4 6.8 .1M130.7 212.4h.1M130.7 212.2h.1M130.7 212h.1M130.8 212.9h.1M130.8 211.9h.1M130.8 208.4l7.7 .1 .5-1.4 3.9 3-6 3.3 .6-1.8-7.7-.1z"/>
<path d="M130.8 212.7h.1M130.8 211.7h.1M130.8 212.5h.1M130.9 212.3h.1M130.9 212.2h.1M130.9 212h.1M130.9 212.8h.1M130.9 211.8h.1M131 212.6h.1M131 211.6h.1M131 212.4h.1M131 212.3h.1"/>
<path d="M131 212.1h.1M131 212.9h.1M131 211.9h.1M131.1 212.7h.1M131.1 211.8h.1M131.1 212.6h.1M131.1 211.6h.1M131.1 212.4h.1M131.1 212.2h.1M131.2 212.1h.1M131.2 212.9h.1M131.2 211.9h.1"/>
<path d="M131.2 212.7h.1M131.2 211.7h.1M131.2 212.5h.1M131.2 211.5h.1M131.3 212.4h.1M131.3 212.2h.1M131.3 212h.1M131.3 212.8h.1M131.3 211.8h.1M131.4 212.6h.1M131.4 211.7h.1M131.4 212.5h.1"/>
<path d="M131.4 212.3h.1M131.4 212.1h.1M131.5 212h.1M131.5 212.8h.1M131.5 211.8h.1M131.5 212.6h.1M131.5 211.6h.1M131.6 212.4h.1M131.6 212.3h.1M131.6 212.1h.1M131.6 211.9h.1M131.6 212.9h.1"/>
<path d="M131.6 212.7h.1M131.6 211.7h.1M131.7 212.6h.1M131.7 211.6h.1M131.7 212.4h.1M131.7 212.2h.1M131.7 212h.1M131.8 211.9h.1M131.8 212.9h.1M131.8 211.7h.1M131.8 212.7h.1M131.8 212.5h.1"/>
<path d="M131.8 212.3h.1M131.9 212.2h.1M131.9 212h.1M131.9 211.8h.1M131.9 212.8h.1M131.9 211.6h.1M131.9 212.6h.1M132 212.4h.1M132 212.3h.1M132 212.1h.1M132 211.9h.1M132 212.9h.1"/>
<path d="M132.1 211.8h.1M132.1 212.7h.1M132.1 211.6h.1M132.1 212.6h.1M132.1 212.4h.1M132.1 212.2h.1M132.2 212.1h.1M132.2 211.9h.1M132.2 212.9h.1M132.2 211.7h.1M132.2 212.7h.1M132.2 212.5h.1"/>
<path d="M132.2 212.4h.1M132.3 212.2h.1M132.3 212h.1M132.3 211.8h.1M132.3 212.8h.1M132.4 211.7h.1M132.4 212.6h.1M132.4 212.5h.1M132.4 212.3h.1M132.4 212.1h.1M132.5 212h.1M132.5 212.9h.1"/>
<path d="M132.5 211.8h.1M132.5 212.8h.1M132.5 211.6h.1M132.5 212.6h.1M132.5 212.4h.1M132.5 212.3h.1M132.6 212.1h.1M132.6 211.9h.1M132.6 212.9h.1M132.6 211.7h.1M132.6 212.7h.1M132.7 211.6h.1"/>
<path d="M132.7 212.6h.1M132.7 212.4h.1M132.7 212.2h.1M132.7 212h.1M132.8 211.9h.1M132.8 212.9h.1M132.8 211.7h.1M132.8 212.7h.1M132.8 212.5h.1M132.8 212.3h.1M132.8 212.2h.1M132.9 212h.1"/>
<path d="M132.9 211.8h.1M132.9 212.8h.1M132.9 211.6h.1M132.9 212.6h.1M132.9 212.4h.1M133 212.3h.1M133 212.1h.1M133 211.9h.1M133 212.9h.1M133.1 211.8h.1M133.1 212.7h.1M133.1 211.6h.1"/>
<path d="M133.1 212.6h.1M133.1 212.4h.1M133.1 212.2h.1M133.1 212.1h.1M133.2 211.9h.1M133.2 212.9h.1M133.2 211.7h.1M133.2 212.7h.1M133.2 212.5h.1M133.2 212.4h.1M133.3 212.2h.1M133.3 212h.1"/>
<path d="M133.3 211.8h.1M133.3 212.8h.1M133.3 211.7h.1M133.3 212.6h.1M133.4 212.5h.1M133.4 212.3h.1M133.4 212.1h.1M133.4 212h.1M133.4 212.9h.1M133.5 211.8h.1M133.5 212.8h.1M133.5 211.6h.1"/>
<path d="M133.5 212.6h.1M133.5 212.4h.1M133.5 212.3h.1M133.6 212.1h.1M133.6 211.9h.1M133.6 212.9h.1M133.6 211.7h.1M133.6 212.7h.1M133.6 211.6h.1M133.6 212.6h.1M133.7 212.4h.1M133.7 212.2h.1"/>
<path d="M133.7 212h.1M133.7 211.9h.1M133.7 212.9h.1M133.8 211.7h.1M133.8 212.7h.1M133.8 212.5h.1M133.8 212.3h.1M133.8 212.2h.1M133.9 212h.1M133.9 211.8h.1M133.9 212.8h.1M133.9 211.6h.1"/>
<path d="M133.9 212.6h.1M133.9 212.5h.1M134 212.3h.1M134 212.1h.1M134 211.9h.1M134 212.9h.1M134 211.8h.1M134 212.7h.1M134.1 211.6h.1M134.1 212.6h.1M134.1 212.4h.1M134.1 212.2h.1"/>
<path d="M134.1 212.1h.1M134.2 211.9h.1M134.2 212.9h.1M134.2 211.7h.1M134.2 212.7h.1M134.2 212.5h.1M134.2 212.4h.1M134.3 212.2h.1M134.3 212h.1M134.3 211.8h.1M134.3 212.8h.1M134.3 211.7h.1"/>
<path d="M134.3 212.6h.1M134.3 212.5h.1M134.4 212.3h.1M134.4 212.1h.1M134.4 212h.1M134.4 212.9h.1M134.5 211.8h.1M134.5 212.8h.1M134.5 211.6h.1M134.5 212.6h.1M134.5 212.4h.1M134.5 212.3h.1"/>
<path d="M134.6 212.1h.1M134.6 211.9h.1M134.6 212.9h.1M134.6 211.7h.1M134.6 212.7h.1M134.6 211.6h.1M134.6 212.6h.1M134.7 212.4h.1M134.7 212.2h.1M134.7 212h.1M134.7 211.9h.1M134.7 212.9h.1"/>
<path d="M134.7 211.7h.1M134.7 212.7h.1M134.8 212.5h.1M134.8 212.3h.1M134.8 212.2h.1M134.9 212h.1M134.9 211.8h.1M134.9 212.8h.1M134.9 211.6h.1M134.9 212.6h.1M134.9 212.4h.1M134.9 212.3h.1"/>
<path d="M135 212.1h.1M135 211.9h.1M135 212.9h.1M135 211.8h.1M135 212.7h.1M135 211.6h.1M135 212.6h.1M135.1 212.4h.1M135.1 212.2h.1M135.1 212.1h.1M135.1 211.9h.1M135.1 212.9h.1"/>
<path d="M135.2 211.7h.1M135.2 212.7h.1M135.2 212.5h.1M135.2 212.4h.1M135.3 212.2h.1M135.3 212h.1M135.3 211.8h.1M135.3 212.8h.1M135.3 211.7h.1M135.3 212.6h.1M135.3 212.5h.1M135.4 212.3h.1"/>
<path d="M135.4 212.1h.1M135.4 212h.1M135.4 212.9h.1M135.4 211.8h.1M135.4 212.8h.1M135.5 211.6h.1M135.5 212.6h.1M135.5 212.4h.1M135.5 212.3h.1M135.5 212.1h.1M135.6 211.9h.1M135.6 212.9h.1"/>
<path d="M135.6 211.7h.1M135.6 212.7h.1M135.6 212.6h.1M135.6 212.4h.1M135.7 212.2h.1M135.7 212h.1M135.7 211.9h.1M135.7 212.9h.1M135.7 211.7h.1M135.7 212.7h.1M135.8 212.5h.1M135.8 212.3h.1"/>
<path d="M135.8 212.2h.1M135.8 212h.1M135.8 213h.1M135.9 211.8h.1M135.9 212.8h.1M135.9 211.6h.1M135.9 212.6h.1M135.9 212.4h.1M135.9 212.3h.1M136 212.1h.1M136 211.9h.1M136 212.9h.1"/>
<path d="M136 211.8h.1M136 212.7h.1M136 211.6h.1M136 212.6h.1M136.1 212.4h.1M136.1 212.2h.1M136.1 212.1h.1M136.1 211.9h.1M136.1 212.9h.1M136.2 211.7h.1M136.2 212.7h.1M136.2 212.5h.1"/>
<path d="M136.2 212.4h.1M136.2 212.2h.1M136.2 212h.1M136.3 211.8h.1M136.3 212.8h.1M136.3 211.7h.1M136.3 212.6h.1M136.3 212.5h.1M136.4 212.3h.1M136.4 212.1h.1M136.4 212h.1M136.4 212.9h.1"/>
<path d="M136.4 211.8h.1M136.4 212.8h.1M136.5 211.6h.1M136.5 212.6h.1M136.5 212.4h.1M136.5 212.3h.1M136.5 212.1h.1M136.5 211.9h.1M136.5 212.9h.1M136.6 211.7h.1M136.6 212.7h.1M136.6 212.6h.1"/>
<path d="M136.6 212.4h.1M136.7 212.2h.1M136.7 212h.1M136.7 211.9h.1M136.7 212.9h.1M136.7 211.7h.1M136.7 212.7h.1M136.8 212.5h.1M136.8 212.3h.1M136.8 212.2h.1M136.8 212h.1M136.8 213h.1"/>
<path d="M136.8 211.8h.1M136.8 212.8h.1M136.9 211.6h.1M136.9 212.6h.1M136.9 212.5h.1M136.9 212.3h.1M136.9 212.1h.1M137 211.9h.1M137 212.9h.1M137 211.8h.1M137 212.7h.1M137 211.6h.1"/>
<path d="M137 212.6h.1M137.1 212.4h.1M137.1 212.2h.1M137.1 212.1h.1M137.1 211.9h.1M137.1 211.7h.1M137.2 212.4h.1M137.2 212.2h.1M137.2 212h.1M137.3 211.8h.1M137.3 211.7h.1M137.4 211.6h.1"/>
<path d="M137.4 214.6h.1M137.5 214.4h.1M137.6 214.5h.1M137.6 214.4h.1M137.6 214.2h.1M137.7 214h.1M137.7 213.8h.1M137.7 213.7h.1M137.7 214.5h.1M137.8 214.3h.1M137.8 214.1h.1M137.8 214h.1"/>
<path d="M137.8 213h.1M137.8 213.8h.1M137.9 213.6h.1M137.9 214.4h.1M137.9 213.4h.1M137.9 214.2h.1M137.9 213.3h.1M137.9 214.1h.1M137.9 213.1h.1M138 213.9h.1M138 212.9h.1M138 213.7h.1"/>
<path d="M138 213.6h.1M138 214.4h.1M138 213.4h.1M138 214.2h.1M138 213.2h.1M138.1 214h.1M138.1 213h.1M138.1 213.8h.1M138.1 212.9h.1M138.1 212.7h.1M138.1 213.7h.1M138.2 213.5h.1"/>
<path d="M138.2 213.3h.1M138.2 214.1h.1M138.2 213.2h.1M138.2 214h.1M138.2 213h.1M138.3 213.8h.1M138.3 212.8h.1M138.3 212.6h.1M138.3 213.6h.1M138.3 213.5h.1M138.3 213.3h.1M138.3 214.1h.1"/>
<path d="M138.4 213.1h.1M138.4 213.9h.1M138.4 212.9h.1M138.4 213.8h.1M138.4 212.8h.1M138.4 212.6h.1M138.4 213.6h.1M138.5 213.4h.1M138.5 213.2h.1M138.5 214.1h.1M138.5 213.1h.1M138.5 213.9h.1"/>
<path d="M138.5 212.9h.1M138.6 213.7h.1M138.6 212.7h.1M138.6 212.6h.1M138.6 213.5h.1M138.6 213.4h.1M138.6 213.2h.1M138.6 214h.1M138.6 213h.1M138.7 213.8h.1M138.7 212.9h.1M138.7 213.7h.1"/>
<path d="M138.7 212.7h.1M138.7 212.5h.1M138.7 213.5h.1M138.7 213.3h.1M138.8 213.1h.1M138.8 214h.1M138.8 213h.1M138.8 213.8h.1M138.8 212.8h.1M138.9 213.6h.1M138.9 212.6h.1M138.9 212.4h.1"/>
<path d="M138.9 213.4h.1M138.9 213.3h.1M138.9 212.3h.1M138.9 213.1h.1M139 213.9h.1M139 212.9h.1M139 213.7h.1M139 212.7h.1M139 213.6h.1M139 212.6h.1M139 212.4h.1M139 213.4h.1"/>
<path d="M139 212.2h.1M139 213.2h.1M139.1 213h.1M139.1 212.9h.1M139.1 213.7h.1M139.1 212.7h.1M139.1 213.5h.1M139.1 212.5h.1M139.2 212.4h.1M139.2 213.3h.1M139.2 212.2h.1M139.2 213.2h.1"/>
<path d="M139.2 213h.1M139.2 212.8h.1M139.3 213.6h.1M139.3 212.6h.1M139.3 213.5h.1M139.3 212.5h.1M139.3 212.3h.1M139.3 213.3h.1M139.3 212.1h.1M139.3 213.1h.1M139.4 212.9h.1M139.4 212.8h.1"/>
<path d="M139.4 213.6h.1M139.4 212.6h.1M139.4 213.4h.1M139.4 212.4h.1M139.5 212.3h.1M139.5 213.2h.1M139.5 212.1h.1M139.5 213.1h.1M139.5 212.9h.1M139.5 212.7h.1M139.6 213.5h.1M139.6 212.6h.1"/>
<path d="M139.6 213.4h.1M139.6 212.4h.1M139.6 212.2h.1M139.6 213.2h.1M139.6 212h.1M139.6 213h.1M139.7 211.9h.1M139.7 212.9h.1M139.7 212.7h.1M139.7 213.5h.1M139.7 212.5h.1M139.7 213.3h.1"/>
<path d="M139.7 212.3h.1M139.8 212.2h.1M139.8 213.1h.1M139.8 212h.1M139.8 213h.1M139.8 211.8h.1M139.8 212.8h.1M139.8 212.6h.1M139.9 212.5h.1M139.9 213.3h.1M139.9 212.3h.1M139.9 212.1h.1"/>
<path d="M139.9 213.1h.1M139.9 211.9h.1M139.9 212.9h.1M140 211.8h.1M140 212.7h.1M140 212.6h.1M140 212.4h.1M140 213.2h.1M140 212.2h.1M140.1 212.1h.1M140.1 213h.1M140.1 211.9h.1"/>
<path d="M140.1 212.9h.1M140.1 211.7h.1M140.1 212.7h.1M140.1 212.5h.1M140.2 212.4h.1M140.2 213.2h.1M140.2 212.2h.1M140.2 212h.1M140.2 213h.1M140.2 211.8h.1M140.2 212.8h.1M140.3 211.7h.1"/>
<path d="M140.3 212.6h.1M140.3 212.5h.1M140.3 212.3h.1M140.3 213.1h.1M140.3 212.1h.1M140.4 212h.1M140.4 212.9h.1M140.4 211.8h.1M140.4 212.8h.1M140.4 211.6h.1M140.4 212.6h.1M140.4 212.4h.1"/>
<path d="M140.5 212.3h.1M140.5 213.1h.1M140.5 212.1h.1M140.5 211.9h.1M140.5 212.9h.1M140.5 211.7h.1M140.5 212.7h.1M140.5 211.6h.1M140.5 212.6h.1M140.6 211.4h.1M140.6 212.4h.1M140.6 212.2h.1"/>
<path d="M140.6 212h.1M140.7 211.9h.1M140.7 212.9h.1M140.7 211.7h.1M140.7 212.7h.1M140.7 211.5h.1M140.7 212.5h.1M140.7 211.3h.1M140.7 212.3h.1M140.7 212.2h.1M140.8 212h.1M140.8 211.8h.1"/>
<path d="M140.8 212.8h.1M140.8 211.6h.1M140.8 212.6h.1M140.8 211.5h.1M140.8 212.5h.1M140.9 211.3h.1M140.9 212.3h.1M140.9 212.1h.1M140.9 211.9h.1M140.9 211.8h.1M140.9 212.7h.1M141 211.6h.1"/>
<path d="M141 212.6h.1M141 211.4h.1M141 212.4h.1M141 211.2h.1M141 212.2h.1M141.1 212.1h.1M141.1 211.9h.1M141.1 211.7h.1M141.1 212.7h.1M141.1 211.5h.1M141.1 212.5h.1M141.1 211.4h.1"/>
<path d="M141.1 212.4h.1M141.2 211.2h.1M141.2 212.2h.1M141.2 212h.1M141.2 211.8h.1M141.2 211.7h.1M141.2 212.6h.1M141.3 211.5h.1M141.3 212.5h.1M141.3 211.3h.1M141.3 212.3h.1M141.3 211.2h.1"/>
<path d="M141.3 212.1h.1M141.4 211h.1M141.4 212h.1M141.4 211.8h.1M141.4 211.6h.1M141.4 211.5h.1M141.4 212.4h.1M141.4 211.3h.1M141.4 212.3h.1M141.5 211.1h.1M141.5 212.1h.1M141.5 210.9h.1"/>
<path d="M141.5 211.9h.1M141.5 211.7h.1M141.5 211.6h.1M141.6 211.4h.1M141.6 212.4h.1M141.6 211.2h.1M141.6 212.2h.1M141.6 211.1h.1M141.6 212h.1M141.6 210.9h.1M141.6 211.9h.1M141.7 211.7h.1"/>
<path d="M141.7 211.5h.1M141.7 211.3h.1M141.7 212.3h.1M141.7 211.2h.1M141.7 212.2h.1M141.8 211h.1M141.8 212h.1M141.8 210.8h.1M141.8 211.8h.1M141.8 211.6h.1M141.8 211.5h.1M141.9 211.3h.1"/>
<path d="M141.9 212.3h.1M141.9 211.1h.1M141.9 212.1h.1M141.9 210.9h.1M141.9 211.9h.1M141.9 210.8h.1M141.9 211.8h.1M142 211.6h.1M142 211.4h.1M142 211.2h.1M142 212.2h.1M142 211.1h.1"/>
<path d="M142 212.1h.1M142 210.9h.1M142.1 211.9h.1M142.1 211.7h.1M142.1 210.7h.1M142.1 210.6h.1M142.1 211.5h.1M142.1 210.5l1.3 1-6.1 3.3 .6-1.8h-.3M142.1 211.4h.1M142.2 211.2h.1M142.2 211h.1M142.2 212h.1"/>
<path d="M142.2 210.8h.1M142.2 211.8h.1M142.2 210.7h.1M142.2 211.7h.1M142.3 211.5h.1M142.3 211.3h.1M142.3 211.2h.1M142.3 211h.1M142.3 212h.1M142.3 210.8h.1M142.3 211.8h.1M142.4 211.6h.1"/>
<path d="M142.4 211.5h.1M142.4 211.3h.1M142.5 211.1h.1M142.5 210.9h.1M142.5 211.9h.1M142.5 211.7h.1M142.5 211.6h.1M142.6 211.4h.1M142.6 211.2h.1M142.6 211.1h.1M142.6 211.9h.1M142.7 211.7h.1"/>
<path d="M142.7 211.5h.1M142.7 211.3h.1M142.7 211.2h.1M142.8 211.8h.1M142.8 211.6h.1M142.8 211.5h.1M142.9 211.3h.1M142.9 211.8h.1M142.9 211.6h.1M143 211.4h.1M143 211.2h.1M143.1 211.5h.1"/>
<path d="M143.1 211.4h.1M143.2 211.5h.1M153 200.2a117.5 117.5 0 0 1 18-3.5l1.5-.4 4.2-1.6 1.8-.5a2.82 2.82 0 0 0 .7 2.5l1.5 1.7a8.3 8.3 0 0 1 1.7 3.3 10.8 10.8 0 0 0 2.2 5.2l.5 .5a2.14 2.14 0 0 1 1.3 1.6l.2 .3a2.83 2.83 0 0 1 1.8 2.8 2.35 2.35 0 0 0 1 1.5l-2 .4-1.7 .5a25.6 25.6 0 0 1-8.9 2.5 84.6 84.6 0 0 0-13.1 2.5M166.1 204.1l5.6-1.1 1.9-.6a16 16 0 0 1 3.1 6.4l-1.9 .6-5.6 1.1a16.5 16.5 0 0 0-3.1-6.4zM171.8 206.1l-6.6 26.8M182.2 211.5l.2 .4M182.6 212.2l.3 .5M182.9 211.3l-.5 .2M183.1 212.9l.2 .6M183.3 213.8h.4M183.7 210.9l-.5 .3M184.5 210.7l-.2-.1-.3 .2"/>
<path d="M184.6 213.5l-.6 .1M184.7 210.9l.2 .6M185.1 211.7l.3 .6M185.3 213l-.5 .3M185.6 212.5l.2 .4h-.2"/>
<circle cx="36" cy="210.9" r="10.8"/>
</g>
<g font-size="6.3">
<text x="20" y="31.5">Technical Data Sheet</text>
<text x="20" y="40.9">Full Color Side View LEDs (Height 0.8mm)</text>
</g>
<text font-size="5.7" x="128.5" y="55.7">99-235/RSGBB7C-A22/2D</text>
<g font-size="4.9">
<text x="20" y="61.6">Carrier Tape Dimensions: Loaded quantity 2000 PCS per reel.</text>
<text x="20" y="188">Moisture Resistant Packaging</text>
</g>
<g font-size="4.4">
<text x="26.9" y="237.9">Label</text>
<text x="61.8" y="237.6">Aluminum moisture-proof bag</text>
<text x="130.4" y="238">Desiccant</text>
<text x="160.1" y="238">Label</text>
</g>
<g font-size="3.5">
<text x="23.6" y="272.4">Everlight Electronics Co., Ltd.</text>
<text x="86.6" y="272.4">http://www.everlight.com</text>
<text x="140.8" y="272.4">Rev. 6</text>
<text x="166.1" y="272.4">Page: 12 of 14</text>
<text x="23.6" y="278.7">Device No. : DSE-0003388</text>
<text x="87.7" y="278.7">Prepared date:13-June.-2016</text>
<text x="142.7" y="278.7">Prepared by: Jimmy Chen</text>
</g>
<g font-size="3.2">
<text x="23.2" y="163.6">Note:</text>
<text x="23.2" y="169.9">1.Tolerance unless mentioned is ±0.1mm; Unit = mm</text>
<text x="23.2" y="176.3">2.Minimum packing amount is 250/500/1000/2000 pcs per reel.</text>
</g>
</svg>
